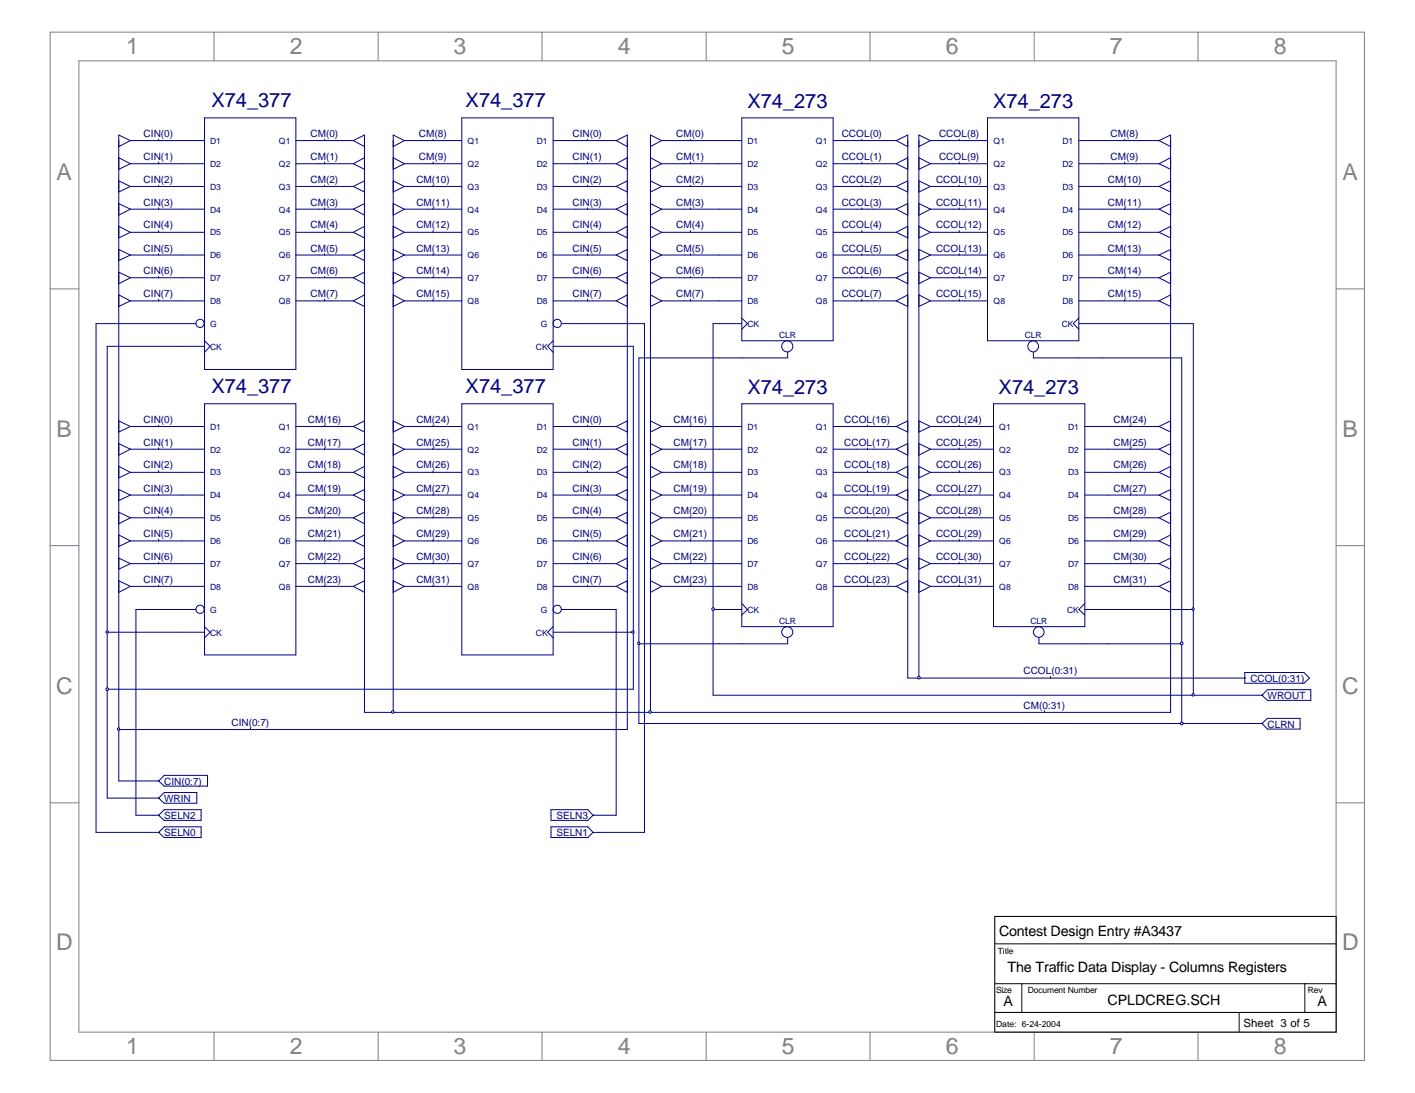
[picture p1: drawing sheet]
<svg xmlns="http://www.w3.org/2000/svg" width="279mm" height="216mm" viewBox="0 0 279 216" stroke-linecap="round" stroke-linejoin="round" font-family="sans-serif">
<g fill="none" stroke="#808080" stroke-width=".2">
<path d="M9.9 6.3h259.5v203.2h-259.5zM15.6 12h248.2v191.9h-248.2zM42.2 6.3v5.7M74.7 6.3v5.7M107 6.3v5.7M139.4 6.3v5.7M171.8 6.3v5.7M204.2 6.3v5.7M236.6 6.3v5.7M9.9 57.1h5.7M263.8 57.1h5.6M9.9 107.8h5.7"/>
<path d="M263.8 107.8h5.6M9.9 158.6h5.7M263.8 158.6h5.6M42.2 203.9v5.6M74.7 203.9v5.6M107 203.9v5.6M139.4 203.9v5.6M171.8 203.9v5.6M204.2 203.9v5.6M236.6 203.9v5.6"/>
</g>
<path d="M179.2 27.8v106.1h66.6M181.4 27.8v106.1" fill="none" stroke="#000080" stroke-width=".2"/>
<circle cx="181.4" cy="133.9" r=".26" fill="#fff" stroke="#000080" stroke-width=".2"/>
<g fill="none" stroke="#000080" stroke-width=".2">
<path d="M35.9 27.8h4.5M35.9 32.3h4.5M35.9 36.8h4.5M40.4 23.3h18v49.7h-18zM58.4 27.8h4.6M58.4 32.3h4.6M58.4 36.8h4.6M86.6 27.8h4.6M86.6 32.3h4.6M86.6 36.8h4.6M91.2 23.3h18v49.7h-18zM109.2 27.8h12.5"/>
<path d="M109.2 32.3h12.5M109.2 36.8h12.5M116 27.5v.3M116 32v.3M116 36.6v.2M121.7 32.3l2.2-1.1v2.2zM121.7 36.8l2.2-1.1v2.2zM121.7 27.8l2.2-1.1v2.3zM128.4 26.7l2.2 1.1-2.2 1.2zM128.4 31.2l2.2 1.1-2.2 1.1zM128.4 35.7l2.2 1.1-2.2 1.1zM130.6 27.8h15.9"/>
<path d="M130.6 32.3h15.9M130.6 36.8h15.9M136.3 27.5v.3M136.3 32v.3M136.3 36.6v.2M146.5 23.3h18v44h-18zM164.5 27.8h12.5M164.5 32.3h12.5M164.5 36.8h12.5M170.2 27.5v.3M170.2 32v.3M170.2 36.6v.2"/>
<path d="M177 27.8l2.2-1.1v2.3zM177 32.3l2.2-1.1v2.2zM177 36.8l2.2-1.1v2.2zM181.4 26.7l2.3 1.1-2.3 1.2zM181.4 31.2l2.3 1.1-2.3 1.1zM181.4 35.7l2.3 1.1-2.3 1.1zM183.7 27.8h11.3M183.7 32.3h11.3M183.7 36.8h11.3M189.4 27.5v.3M189.4 32v.3M189.4 36.6v.2"/>
<path d="M195 23.3h18v44h-18zM213 27.8h4.6M213 32.3h4.6M213 36.8h4.6M35.9 41.3h4.5M35.9 45.9h4.5M35.9 50.4h4.5M35.9 54.9h4.5M35.9 59.4h4.5M58.4 41.3h4.6M58.4 45.9h4.6M58.4 50.4h4.6"/>
<path d="M58.4 54.9h4.6M58.4 59.4h4.6M86.6 41.3h4.6M86.6 45.9h4.6M86.6 50.4h4.6M86.6 54.9h4.6M86.6 59.4h4.6M109.2 41.3h12.5M109.2 45.9h12.5M109.2 50.4h12.5M109.2 54.9h12.5M109.2 59.4h12.5"/>
<path d="M116 41.1v.2M116 45.6v.3M116 50.1v.3M116 54.6v.3M116 59.1v.3M121.7 54.9l2.2-1.1v2.2zM121.7 45.9l2.2-1.2v2.3zM121.7 50.4l2.2-1.1v2.2zM121.7 41.3l2.2-1.1v2.3zM121.7 59.4l2.2-1.1v2.2zM128.4 40.2l2.2 1.1-2.2 1.2zM128.4 44.7l2.2 1.2-2.2 1.1z"/>
<path d="M128.4 49.3l2.2 1.1-2.2 1.1zM128.4 53.8l2.2 1.1-2.2 1.1zM128.4 58.3l2.2 1.1-2.2 1.1zM130.6 41.3h15.9M130.6 45.9h15.9M130.6 50.4h15.9M130.6 54.9h15.9M130.6 59.4h15.9M136.3 41.1v.2M136.3 45.6v.3M136.3 50.1v.3M136.3 54.6v.3"/>
<path d="M136.3 59.1v.3M164.5 41.3h12.5M164.5 45.9h12.5M164.5 50.4h12.5M164.5 54.9h12.5M164.5 59.4h12.5M170.2 41.1v.2M170.2 45.6v.3M170.2 50.1v.3M170.2 54.6v.3M170.2 59.1v.3M177 41.3l2.2-1.1v2.3z"/>
<path d="M177 45.9l2.2-1.2v2.3zM177 50.4l2.2-1.1v2.2zM177 54.9l2.2-1.1v2.2zM177 59.4l2.2-1.1v2.2zM181.4 40.2l2.3 1.1-2.3 1.2zM181.4 44.7l2.3 1.2-2.3 1.1zM181.4 49.3l2.3 1.1-2.3 1.1zM181.4 53.8l2.3 1.1-2.3 1.1zM181.4 58.3l2.3 1.1-2.3 1.1zM183.7 41.3h11.3M183.7 45.9h11.3M183.7 50.4h11.3"/>
<path d="M183.7 54.9h11.3M183.7 59.4h11.3M189.4 41.1v.2M189.4 45.6v.3M189.4 50.1v.3M189.4 54.6v.3M189.4 59.1v.3M213 41.3h4.6M213 45.9h4.6M213 50.4h4.6M213 54.9h4.6M213 59.4h4.6"/>
<path d="M35.9 63.9h2.8M40.4 68.4h-19.2v89.2h10.1M40.4 67.3l1.1 1.1-1.1 1.2M91.2 79.8h18v49.6h-18zM109.2 67.3l-1.1 1.1 1.1 1.2M109.2 68.4h15.9v67.7h-103.9M110.9 63.9h2.8M142 63.9h4.5M146.5 79.8h18v44h-18zM146.5 62.8l1.1 1.1-1.1 1.1M155.5 69.6v1.1h-13.5M196.2 79.8h18v44h-18z"/>
<path d="M204 69.6v1.1h13.6M213 63.9h4.6M213 62.8l-1.1 1.1 1.1 1.1M86.6 84.2h4.6M86.6 88.7h4.6M86.6 93.3h4.6M86.6 97.8h4.6M109.2 84.2h12.5M109.2 88.7h12.5M109.2 93.3h12.5M109.2 97.8h12.5M116 84v.2"/>
<path d="M116 88.5v.2M116 93v.3M116 97.5v.3M121.7 88.7l2.2-1.1v2.3zM121.7 84.2l2.2-1.1v2.2zM121.7 97.8l2.2-1.1v2.2zM121.7 93.3l2.2-1.2v2.3zM128.4 83.1l2.2 1.1-2.2 1.1zM128.4 87.6l2.2 1.1-2.2 1.2zM128.4 92.1l2.2 1.2-2.2 1.1zM128.4 96.7l2.2 1.1-2.2 1.1zM130.6 84.2h15.9"/>
<path d="M130.6 88.7h15.9M130.6 93.3h15.9M130.6 97.8h15.9M136.3 84v.2M136.3 88.5v.2M136.3 93v.3M136.3 97.5v.3M164.5 84.2h12.5M164.5 88.7h12.5M164.5 93.3h12.5M164.5 97.8h12.5M171.3 84v.2"/>
<path d="M171.3 88.5v.2M171.3 93v.3M171.3 97.5v.3M177 84.2l2.2-1.1v2.2zM177 88.7l2.2-1.1v2.3zM177 93.3l2.2-1.2v2.3zM177 97.8l2.2-1.1v2.2zM181.4 83.1l2.3 1.1-2.3 1.1zM181.4 87.6l2.3 1.1-2.3 1.2zM181.4 92.1l2.3 1.2-2.3 1.1zM181.4 96.7l2.3 1.1-2.3 1.1zM183.7 84.2h12.5"/>
<path d="M183.7 88.7h12.5M183.7 93.3h12.5M183.7 97.8h12.5M189.4 84v.2M189.4 88.5v.2M189.4 93v.3M189.4 97.5v.3M214.2 84.2h4.5M214.2 88.7h4.5M214.2 93.3h4.5M214.2 97.8h4.5M86.6 102.3h4.6"/>
<path d="M86.6 106.8h4.6M86.6 111.3h4.6M86.6 115.8h4.6M109.2 102.3h12.5M109.2 106.8h12.5M109.2 111.3h12.5M109.2 115.8h12.5M116 102v.3M116 106.5v.3M116 111.1v.2M116 115.6v.2M121.7 102.3l2.2-1.1v2.3z"/>
<path d="M121.7 111.3l2.2-1.1v2.2zM121.7 115.8l2.2-1.1v2.3zM121.7 106.8l2.2-1.1v2.2zM128.4 101.2l2.2 1.1-2.2 1.2zM128.4 105.7l2.2 1.1-2.2 1.1zM128.4 110.2l2.2 1.1-2.2 1.1zM128.4 114.7l2.2 1.1-2.2 1.2zM130.6 102.3h15.9M130.6 106.8h15.9M130.6 111.3h15.9M130.6 115.8h15.9M136.3 102v.3"/>
<path d="M136.3 106.5v.3M136.3 111.1v.2M136.3 115.6v.2M146.5 119.2l1.1 1.2-1.1 1.1M164.5 102.3h12.5M164.5 106.8h12.5M164.5 111.3h12.5M164.5 115.8h12.5M171.3 102v.3M171.3 106.5v.3M171.3 111.1v.2M171.3 115.6v.2"/>
<path d="M177 102.3l2.2-1.1v2.3zM177 106.8l2.2-1.1v2.2zM177 111.3l2.2-1.1v2.2zM177 115.8l2.2-1.1v2.3zM181.4 101.2l2.3 1.1-2.3 1.2zM181.4 105.7l2.3 1.1-2.3 1.1zM181.4 110.2l2.3 1.1-2.3 1.1zM181.4 114.7l2.3 1.1-2.3 1.2zM183.7 102.3h12.5M183.7 106.8h12.5M183.7 111.3h12.5M183.7 115.8h12.5"/>
<path d="M189.4 102v.3M189.4 106.5v.3M189.4 111.1v.2M189.4 115.6v.2M214.2 102.3h4.5M214.2 106.8h4.5M214.2 111.3h4.5M214.2 115.8h4.5M214.2 119.2l-1.2 1.2 1.2 1.1M21.2 124.9h14.7M109.2 123.8l-1.1 1.1 1.1 1.1M109.2 124.9h15.9"/>
<path d="M110.9 120.4h10.8v40.6h-4.6M142 120.4h4.5M155.5 126v1.2h-13.5M205.1 126v1.2h13.6M207.4 133.6v.3M214.2 120.4h4.5"/>
<circle cx="39.5" cy="63.9" r=".81"/>
<circle cx="110" cy="63.9" r=".81"/>
<circle cx="155.5" cy="68.4" r="1.1"/>
<circle cx="204" cy="68.4" r="1.07"/>
<circle cx="110" cy="120.4" r=".81"/>
<circle cx="155.5" cy="124.8" r="1.07"/>
<circle cx="205.1" cy="124.8" r="1.05"/>
</g>
<g fill="#fff" stroke="#000080" stroke-width=".2">
<circle cx="21.2" cy="124.9" r=".25"/>
<circle cx="21.2" cy="136.1" r=".26"/>
<circle cx="125" cy="124.9" r=".25"/>
</g>
<g fill="none" stroke="#000080" stroke-width=".2">
<path d="M23.5 27.8v126.5h7.8M65.2 27.8h4.6M65.2 32.3h4.6M65.2 36.8h4.6M69.8 27.8l2.2-1.1v2.3zM69.8 32.3l2.2-1.1v2.2zM69.8 36.8l2.2-1.1v2.2zM77.6 26.7l2.2 1.1-2.2 1.2zM77.6 31.2l2.2 1.1-2.2 1.1zM77.6 35.7l2.2 1.1-2.2 1.1zM79.8 27.8h4.6M79.8 32.3h4.6"/>
<path d="M79.8 36.8h4.6M123.9 27.8v116.3h-100.4M65.2 41.3h4.6M65.2 45.9h4.6M65.2 50.4h4.6M65.2 54.9h4.6M65.2 59.4h4.6M69.8 41.3l2.2-1.1v2.3zM69.8 45.9l2.2-1.2v2.3zM69.8 50.4l2.2-1.1v2.2zM69.8 54.9l2.2-1.1v2.2zM69.8 59.4l2.2-1.1v2.2z"/>
<path d="M77.6 40.2l2.2 1.1-2.2 1.2zM77.6 44.7l2.2 1.2-2.2 1.1zM77.6 49.3l2.2 1.1-2.2 1.1zM77.6 53.8l2.2 1.1-2.2 1.1zM77.6 58.3l2.2 1.1-2.2 1.1zM79.8 41.3h4.6M79.8 45.9h4.6M79.8 50.4h4.6M79.8 54.9h4.6M79.8 59.4h4.6M40.4 79.8h18v49.6h-18zM23.5 83.1l2.2 1.1"/>
<path d="M25.7 84.2h4.5M25.7 84.2l-2.2 1.1M35.9 84.2h4.5M35.9 88.7h4.5M35.9 93.3h4.5M35.9 97.8h4.5M58.4 84.2h4.6M58.4 88.7h4.6M58.4 93.3h4.6M58.4 97.8h4.6M65.2 84.2h4.6M65.2 88.7h4.6"/>
<path d="M65.2 93.3h4.6M65.2 97.8h4.6M69.8 84.2l2.2-1.1v2.2zM69.8 88.7l2.2-1.1v2.3zM69.8 93.3l2.2-1.2v2.3zM69.8 97.8l2.2-1.1v2.2zM77.6 83.1l2.2 1.1-2.2 1.1zM77.6 87.6l2.2 1.1-2.2 1.2zM77.6 92.1l2.2 1.2-2.2 1.1zM77.6 96.7l2.2 1.1-2.2 1.1zM79.8 84.2h4.6M79.8 88.7h4.6"/>
<path d="M79.8 93.3h4.6M79.8 97.8h4.6M35.9 111.3h4.5M35.9 106.8h4.5M35.9 102.3h4.5M35.9 115.8h4.5M58.4 111.3h4.6M58.4 106.8h4.6M58.4 102.3h4.6M58.4 115.8h4.6M65.2 111.3h4.6M65.2 106.8h4.6"/>
<path d="M65.2 102.3h4.6M65.2 115.8h4.6M69.8 102.3l2.2-1.1v2.3zM69.8 106.8l2.2-1.1v2.2zM69.8 111.3l2.2-1.1v2.2zM69.8 115.8l2.2-1.1v2.3zM77.6 101.2l2.2 1.1-2.2 1.2zM77.6 105.7l2.2 1.1-2.2 1.1zM77.6 110.2l2.2 1.1-2.2 1.1zM77.6 114.7l2.2 1.1-2.2 1.2zM79.8 111.3h4.6M79.8 106.8h4.6"/>
<path d="M79.8 102.3h4.6M79.8 115.8h4.6M35.9 120.4h2.8M35.9 124.9h4.5M40.4 123.8l1.1 1.1-1.1 1.1"/>
<circle cx="39.5" cy="120.4" r=".81"/>
</g>
<path d="M23.2 143.9l.4-.1v.4h-.3z" fill-rule="evenodd" fill="#fff" stroke="#000080" stroke-width=".2"/>
<g fill="none" stroke="#000080" stroke-width=".2">
<path d="M23.5 26.7l2.2 1.1-2.2 1.2zM23.5 31.2l2.2 1.1-2.2 1.1zM23.5 35.7l2.2 1.1-2.2 1.1zM25.7 27.8h10.2M25.7 32.3h10.2M25.7 36.8h10.2M31.3 27.5v.3M31.3 32v.3M31.3 36.6v.2M63 27.8h2.2M63 32.3h2.2M63 36.8h2.2"/>
<path d="M64.1 27.5v.3M64.1 32v.3M64.1 36.6v.2M84.4 27.8h2.2M84.4 32.3h2.2M84.4 36.8h2.2M85.5 27.5v.3M85.5 32v.3M85.5 36.6v.2M224.4 27.8h4.5M224.4 32.3h4.5M224.4 36.8h4.5"/>
<path d="M228.9 27.8l2.2-1.1v2.3zM228.9 32.3l2.2-1.1v2.2zM228.9 36.8l2.2-1.1v2.2zM23.5 40.2l2.2 1.1-2.2 1.2zM23.5 44.7l2.2 1.2-2.2 1.1zM23.5 49.3l2.2 1.1-2.2 1.1zM23.5 53.8l2.2 1.1-2.2 1.1zM23.5 58.3l2.2 1.1-2.2 1.1zM25.7 41.3h10.2M25.7 45.9h10.2M25.7 50.4h10.2M25.7 54.9h10.2"/>
<path d="M25.7 59.4h10.2M31.3 41.1v.2M31.3 45.6v.3M31.3 50.1v.3M31.3 54.6v.3M31.3 59.1v.3M63 41.3h2.2M63 45.9h2.2M63 50.4h2.2M63 54.9h2.2M63 59.4h2.2M64.1 41.1v.2"/>
<path d="M64.1 45.6v.3M64.1 50.1v.3M64.1 54.6v.3M64.1 59.1v.3M84.4 41.3h2.2M84.4 45.9h2.2M84.4 50.4h2.2M84.4 54.9h2.2M84.4 59.4h2.2M85.5 41.1v.2M85.5 45.6v.3M85.5 50.1v.3"/>
<path d="M85.5 54.6v.3M85.5 59.1v.3M224.4 41.3h4.5M224.4 45.9h4.5M224.4 50.4h4.5M224.4 54.9h4.5M224.4 59.4h4.5M228.9 41.3l2.2-1.1v2.3zM228.9 45.9l2.2-1.2v2.3zM228.9 50.4l2.2-1.1v2.2zM228.9 54.9l2.2-1.1v2.2zM228.9 59.4l2.2-1.1v2.2z"/>
<path d="M142 63.9h-1.2v73.4h108.4M217.6 63.9h18v73.4M23.5 87.6l2.2 1.1-2.2 1.2zM23.5 92.1l2.2 1.2-2.2 1.1zM23.5 96.7l2.2 1.1-2.2 1.1zM25.7 88.7h10.2M25.7 93.3h10.2M25.7 97.8h10.2M30.2 84.2h5.7M31.3 84v.2M31.3 88.5v.2M31.3 93v.3"/>
<path d="M31.3 97.5v.3M63 88.7h2.2M63 93.3h2.2M63 97.8h2.2M63 84.2h2.2M64.1 84v.2M64.1 88.5v.2M64.1 93v.3M64.1 97.5v.3M84.4 88.7h2.2M84.4 93.3h2.2M84.4 97.8h2.2"/>
<path d="M84.4 84.2h2.2M85.5 84v.2M85.5 88.5v.2M85.5 93v.3M85.5 97.5v.3M224.4 88.7h4.5M224.4 93.3h4.5M224.4 97.8h4.5M224.4 84.2h4.5M228.9 84.2l2.2-1.1v2.2zM228.9 88.7l2.2-1.1v2.3zM228.9 93.3l2.2-1.2v2.3z"/>
<path d="M228.9 97.8l2.2-1.1v2.2zM23.5 101.2l2.2 1.1-2.2 1.2zM23.5 105.7l2.2 1.1-2.2 1.1zM23.5 110.2l2.2 1.1-2.2 1.1zM23.5 114.7l2.2 1.1-2.2 1.2zM25.7 102.3h10.2M25.7 106.8h10.2M25.7 111.3h10.2M25.7 115.8h10.2M31.3 102v.3M31.3 106.5v.3M31.3 111.1v.2"/>
<path d="M31.3 115.6v.2M63 102.3h2.2M63 106.8h2.2M63 111.3h2.2M63 115.8h2.2M64.1 102v.3M64.1 106.5v.3M64.1 111.1v.2M64.1 115.6v.2M84.4 102.3h2.2M84.4 106.8h2.2M84.4 111.3h2.2"/>
<path d="M84.4 115.8h2.2M85.5 102v.3M85.5 106.5v.3M85.5 111.1v.2M85.5 115.6v.2M224.4 102.3h4.5M224.4 106.8h4.5M224.4 111.3h4.5M224.4 115.8h4.5M228.9 102.3l2.2-1.1v2.3zM228.9 106.8l2.2-1.1v2.2zM228.9 111.3l2.2-1.1v2.2z"/>
<path d="M228.9 115.8l2.2-1.1v2.3zM140.8 120.4h1.2M218.7 120.4h16.9M49.4 143.8v.3"/>
</g>
<g fill="#fff" stroke="#000080" stroke-width=".2">
<path d="M235.5 120.1h.2l.1 .2-.2 .3-.2-.1z" fill-rule="evenodd"/>
<path d="M235.5 137l.2 .1 .1 .1-.2 .3-.2-.1z" fill-rule="evenodd"/>
<circle cx="140.8" cy="120.3" r=".26"/>
</g>
<g fill="none" stroke="#000080" stroke-width=".2">
<path d="M72 27.8v112.9h159.1v-112.9M77.6 27.8v112.9M128.4 27.8v112.9M217.6 27.8h6.8M217.6 32.3h6.8M217.6 36.8h6.8M222.1 27.5v.3M222.1 32v.3M222.1 36.6v.2M217.6 41.3h6.8M217.6 45.9h6.8M217.6 50.4h6.8"/>
<path d="M217.6 54.9h6.8M217.6 59.4h6.8M222.1 41.1v.2M222.1 45.6v.3M222.1 50.1v.3M222.1 54.6v.3M222.1 59.1v.3M218.7 84.2h5.7M218.7 88.7h5.7M218.7 93.3h5.7M218.7 97.8h5.7M223.2 84v.2"/>
<path d="M223.2 88.5v.2M223.2 93v.3M223.2 97.5v.3M218.7 102.3h5.7M218.7 106.8h5.7M218.7 111.3h5.7M218.7 115.8h5.7M223.2 102v.3M223.2 106.5v.3M223.2 111.1v.2M223.2 115.6v.2M245.8 133.9h.1"/>
<path d="M245.8 132.8h11.7l1.1 1.1-1.1 1.1h-11.7z"/>
</g>
<g fill="#fff" stroke="#000080" stroke-width=".2">
<circle cx="77.5" cy="140.6" r=".26"/>
<circle cx="128.3" cy="140.6" r=".26"/>
</g>
<g fill="none" stroke="#000080" stroke-width=".2">
<path d="M35.9 63.9h-16.9v100.5h12.3M113.7 63.9h13.6v100.5h-10.2M142 70.7h-15.8v72.2h123M217.6 70.7h15.7v72.2M35.9 120.4h-9.1v40.6h4.5M126.2 127.2h15.8M218.7 127.2h14.6M249.2 137.3h.1M249.2 137.3l1.1-1.1h8.5v2.1h-8.5zM31.3 157.6h.1M31.3 154.3h.1M32.4 156.5h6.5v2.2h-6.5l-1.1-1.1z"/>
<path d="M32.4 153.2h8.6v2.1h-8.6l-1.1-1zM108.8 159.9h7.3l1 1.1-1 1.1h-7.3zM206.2 140.4v.3M31.3 161h.1M31.3 164.4h.1M31.3 161l1.1-1.1h7.3v2.2h-7.3zM32.4 163.3h7.3v2.1h-7.3l-1.1-1zM108.8 163.3h7.3l1 1.1-1 1h-7.3zM117.1 161h.1M117.1 164.4h.1"/>
</g>
<g fill="#fff" stroke="#000080" stroke-width=".2">
<path d="M125.9 126.9h.4v.4h-.3z" fill-rule="evenodd"/>
<circle cx="233.3" cy="127.1" r=".26"/>
<circle cx="233.3" cy="142.9" r=".26"/>
</g>
<path d="M249.2 142.9h.1M249.2 142.9l1.1-1h6.4v2.1h-6.4z" fill="none" stroke="#000080" stroke-width=".2"/>
<path d="M196.4 181h67.4v22.9h-67.4zM196.4 186.4h67.4M196.4 194.3h67.4M196.4 200h67.4M201.8 194.3v5.7M244.7 200v3.9M257.6 194.3v5.7" fill="none" stroke="#000" stroke-width=".2"/>
<g font-size="4.5" fill="#808080">
<text x="24.9" y="10.7">1</text>
<text x="57.2" y="10.7">2</text>
<text x="89.6" y="10.7">3</text>
<text x="122" y="10.7">4</text>
<text x="154.3" y="10.7">5</text>
<text x="186.8" y="10.7">6</text>
<text x="219.1" y="10.7">7</text>
<text x="251.5" y="10.7">8</text>
<text x="11.2" y="35.6">A</text>
<text x="265.1" y="35.6">A</text>
<text x="11.2" y="86.3">B</text>
<text x="265.1" y="86.3">B</text>
<text x="11.1" y="137">C</text>
<text x="265" y="137">C</text>
<text x="11.1" y="187.7">D</text>
<text x="265" y="187.7">D</text>
<text x="24.9" y="208.2">1</text>
<text x="57.2" y="208.2">2</text>
<text x="89.6" y="208.2">3</text>
<text x="122" y="208.2">4</text>
<text x="154.3" y="208.2">5</text>
<text x="186.8" y="208.2">6</text>
<text x="219.1" y="208.2">7</text>
<text x="251.5" y="208.2">8</text>
</g>
<g font-size="4" fill="#000080">
<text x="41.7" y="21.2">X74_377</text>
<text x="91.9" y="21.2">X74_377</text>
<text x="147.6" y="21.4">X74_273</text>
<text x="196.1" y="21.4">X74_273</text>
<text x="41.7" y="77.6">X74_377</text>
<text x="91.9" y="77.6">X74_377</text>
<text x="147.6" y="77.9">X74_273</text>
<text x="197.2" y="77.9">X74_273</text>
</g>
<g font-size="2.8">
<text x="197.3" y="184.9">Contest Design Entry #A3437</text>
<text x="199" y="192">The Traffic Data Display - Columns Registers</text>
<text x="198.1" y="198.8">A</text>
<text x="218.7" y="198.5">CPLDCREG.SCH</text>
<text x="260.2" y="198.8">A</text>
</g>
<text font-size="2.3" x="245.5" y="202.8">Sheet 3 of 5</text>
<g font-size="2" fill="#000080">
<text x="28.4" y="27.1">CIN(0)</text>
<text x="61.3" y="27.1">CM(0)</text>
<text x="82.7" y="27.1">CM(8)</text>
<text x="113" y="27.1">CIN(0)</text>
<text x="133.5" y="27.1">CM(0)</text>
<text x="166.2" y="27.1">CCOL(0)</text>
<text x="185.4" y="27.1">CCOL(8)</text>
<text x="219.3" y="27.1">CM(8)</text>
<text x="28.4" y="31.6">CIN(1)</text>
<text x="61.3" y="31.6">CM(1)</text>
<text x="82.7" y="31.6">CM(9)</text>
<text x="113" y="31.6">CIN(1)</text>
<text x="133.5" y="31.6">CM(1)</text>
<text x="166.2" y="31.6">CCOL(1)</text>
<text x="185.4" y="31.6">CCOL(9)</text>
<text x="219.3" y="31.6">CM(9)</text>
<text x="28.4" y="40.6">CIN(3)</text>
<text x="28.4" y="36.2">CIN(2)</text>
<text x="61.3" y="36.2">CM(2)</text>
<text x="61.3" y="40.6">CM(3)</text>
<text x="82.2" y="40.6">CM(11)</text>
<text x="82.2" y="36.2">CM(10)</text>
<text x="113" y="36.2">CIN(2)</text>
<text x="113" y="40.6">CIN(3)</text>
<text x="133.5" y="36.2">CM(2)</text>
<text x="133.5" y="40.6">CM(3)</text>
<text x="166.2" y="36.2">CCOL(2)</text>
<text x="166.2" y="40.6">CCOL(3)</text>
<text x="184.8" y="36.2">CCOL(10)</text>
<text x="184.8" y="40.6">CCOL(11)</text>
<text x="218.8" y="36.2">CM(10)</text>
<text x="218.8" y="40.6">CM(11)</text>
<text x="28.4" y="45.1">CIN(4)</text>
<text x="61.3" y="45.1">CM(4)</text>
<text x="82.2" y="45.1">CM(12)</text>
<text x="113" y="45.1">CIN(4)</text>
<text x="133.5" y="45.1">CM(4)</text>
<text x="166.2" y="45.1">CCOL(4)</text>
<text x="184.8" y="45.1">CCOL(12)</text>
<text x="218.8" y="45.1">CM(12)</text>
<text x="28.4" y="49.7">CIN(5)</text>
<text x="61.3" y="49.7">CM(5)</text>
<text x="82.2" y="49.7">CM(13)</text>
<text x="113" y="49.7">CIN(5)</text>
<text x="133.5" y="49.7">CM(5)</text>
<text x="166.2" y="49.7">CCOL(5)</text>
<text x="184.8" y="49.7">CCOL(13)</text>
<text x="218.8" y="49.7">CM(13)</text>
<text x="28.4" y="58.7">CIN(7)</text>
<text x="28.4" y="54.2">CIN(6)</text>
<text x="61.3" y="54.2">CM(6)</text>
<text x="61.3" y="58.7">CM(7)</text>
<text x="82.2" y="58.7">CM(15)</text>
<text x="82.2" y="54.2">CM(14)</text>
<text x="113" y="54.2">CIN(6)</text>
<text x="113" y="58.7">CIN(7)</text>
<text x="133.5" y="54.2">CM(6)</text>
<text x="133.5" y="58.7">CM(7)</text>
<text x="166.2" y="54.2">CCOL(6)</text>
<text x="166.2" y="58.7">CCOL(7)</text>
<text x="184.8" y="54.2">CCOL(14)</text>
<text x="184.8" y="58.7">CCOL(15)</text>
<text x="218.8" y="54.2">CM(14)</text>
<text x="218.8" y="58.7">CM(15)</text>
<text x="28.4" y="83.6">CIN(0)</text>
<text x="60.8" y="83.6">CM(16)</text>
<text x="82.2" y="83.6">CM(24)</text>
<text x="113" y="83.6">CIN(0)</text>
<text x="133" y="83.6">CM(16)</text>
<text x="166.7" y="83.6">CCOL(16)</text>
<text x="184.8" y="83.6">CCOL(24)</text>
<text x="219.9" y="83.6">CM(24)</text>
<text x="28.4" y="88.1">CIN(1)</text>
<text x="60.8" y="88.1">CM(17)</text>
<text x="82.2" y="88.1">CM(25)</text>
<text x="113" y="88.1">CIN(1)</text>
<text x="133" y="88.1">CM(17)</text>
<text x="166.7" y="88.1">CCOL(17)</text>
<text x="184.8" y="88.1">CCOL(25)</text>
<text x="219.9" y="88.1">CM(25)</text>
<text x="28.4" y="92.5">CIN(2)</text>
<text x="60.8" y="92.5">CM(18)</text>
<text x="82.2" y="92.5">CM(26)</text>
<text x="113" y="92.5">CIN(2)</text>
<text x="133" y="92.5">CM(18)</text>
<text x="166.7" y="92.5">CCOL(18)</text>
<text x="184.8" y="92.5">CCOL(26)</text>
<text x="219.9" y="92.5">CM(26)</text>
<text x="28.4" y="101.6">CIN(4)</text>
<text x="28.4" y="97.1">CIN(3)</text>
<text x="60.8" y="97.1">CM(19)</text>
<text x="60.8" y="101.6">CM(20)</text>
<text x="82.2" y="101.6">CM(28)</text>
<text x="82.2" y="97.1">CM(27)</text>
<text x="113" y="97.1">CIN(3)</text>
<text x="113" y="101.6">CIN(4)</text>
<text x="133" y="97.1">CM(19)</text>
<text x="133" y="101.6">CM(20)</text>
<text x="166.7" y="97.1">CCOL(19)</text>
<text x="166.7" y="101.6">CCOL(20)</text>
<text x="184.8" y="97.1">CCOL(27)</text>
<text x="184.8" y="101.6">CCOL(28)</text>
<text x="219.9" y="97.1">CM(27)</text>
<text x="219.9" y="101.6">CM(28)</text>
<text x="28.4" y="106.1">CIN(5)</text>
<text x="60.8" y="106.1">CM(21)</text>
<text x="82.2" y="106.1">CM(29)</text>
<text x="113" y="106.1">CIN(5)</text>
<text x="133" y="106.1">CM(21)</text>
<text x="166.7" y="106.1">CCOL(21)</text>
<text x="184.8" y="106.1">CCOL(29)</text>
<text x="219.9" y="106.1">CM(29)</text>
<text x="28.4" y="110.7">CIN(6)</text>
<text x="60.8" y="110.7">CM(22)</text>
<text x="82.2" y="110.7">CM(30)</text>
<text x="113" y="110.7">CIN(6)</text>
<text x="133" y="110.7">CM(22)</text>
<text x="166.7" y="110.7">CCOL(22)</text>
<text x="184.8" y="110.7">CCOL(30)</text>
<text x="219.9" y="110.7">CM(30)</text>
<text x="28.4" y="115.1">CIN(7)</text>
<text x="60.8" y="115.1">CM(23)</text>
<text x="82.2" y="115.1">CM(31)</text>
<text x="113" y="115.1">CIN(7)</text>
<text x="133" y="115.1">CM(23)</text>
<text x="166.7" y="115.1">CCOL(23)</text>
<text x="184.8" y="115.1">CCOL(31)</text>
<text x="219.9" y="115.1">CM(31)</text>
<text x="202.1" y="133.2">CCOL(0:31)</text>
<text x="246.9" y="134.7">CCOL(0:31)</text>
<text x="45.7" y="143.3">CIN(0:7)</text>
<text x="202.1" y="140">CM(0:31)</text>
<text x="250.3" y="138.1">WROUT</text>
<text x="250.3" y="143.8">CLRN</text>
<text x="32.4" y="155">CIN(0:7)</text>
<text x="32.4" y="161.8">SELN2</text>
<text x="32.4" y="158.4">WRIN</text>
<text x="109.9" y="161.8">SELN3</text>
<text x="32.4" y="165.2">SELN0</text>
<text x="109.9" y="165.2">SELN1</text>
</g>
<g font-size="1.7" fill="#000080">
<text x="41.5" y="28.4">D1</text>
<text x="55" y="28.4">Q1</text>
<text x="92.3" y="28.4">Q1</text>
<text x="106" y="28.4">D1</text>
<text x="147.6" y="28.4">D1</text>
<text x="161.1" y="28.4">Q1</text>
<text x="196.2" y="28.4">Q1</text>
<text x="209.8" y="28.4">D1</text>
<text x="41.5" y="32.9">D2</text>
<text x="55" y="32.9">Q2</text>
<text x="92.3" y="32.9">Q2</text>
<text x="106" y="32.9">D2</text>
<text x="147.6" y="32.9">D2</text>
<text x="161.1" y="32.9">Q2</text>
<text x="196.2" y="32.9">Q2</text>
<text x="209.8" y="32.9">D2</text>
<text x="41.5" y="37.5">D3</text>
<text x="41.5" y="42">D4</text>
<text x="55" y="37.5">Q3</text>
<text x="55" y="42">Q4</text>
<text x="92.3" y="37.5">Q3</text>
<text x="92.3" y="42">Q4</text>
<text x="106" y="37.5">D3</text>
<text x="106" y="42">D4</text>
<text x="147.6" y="37.5">D3</text>
<text x="147.6" y="42">D4</text>
<text x="161.1" y="37.5">Q3</text>
<text x="161.1" y="42">Q4</text>
<text x="196.2" y="37.5">Q3</text>
<text x="196.2" y="42">Q4</text>
<text x="209.8" y="37.5">D3</text>
<text x="209.8" y="42">D4</text>
<text x="41.5" y="46.5">D5</text>
<text x="55" y="46.5">Q5</text>
<text x="92.3" y="46.5">Q5</text>
<text x="106" y="46.5">D5</text>
<text x="147.6" y="46.5">D5</text>
<text x="161.1" y="46.5">Q5</text>
<text x="196.2" y="46.5">Q5</text>
<text x="209.8" y="46.5">D5</text>
<text x="41.5" y="51.1">D6</text>
<text x="55" y="51.1">Q6</text>
<text x="92.3" y="51.1">Q6</text>
<text x="106" y="51.1">D6</text>
<text x="147.6" y="51.1">D6</text>
<text x="161.1" y="51.1">Q6</text>
<text x="196.2" y="51.1">Q6</text>
<text x="209.8" y="51.1">D6</text>
<text x="41.5" y="55.5">D7</text>
<text x="55" y="55.5">Q7</text>
<text x="92.3" y="55.5">Q7</text>
<text x="106" y="55.5">D7</text>
<text x="147.6" y="55.5">D7</text>
<text x="161.1" y="55.5">Q7</text>
<text x="196.2" y="55.5">Q7</text>
<text x="209.8" y="55.5">D7</text>
<text x="41.5" y="60">D8</text>
<text x="41.5" y="64.6">G</text>
<text x="55" y="60">Q8</text>
<text x="92.3" y="60">Q8</text>
<text x="106" y="60">D8</text>
<text x="106.8" y="64.6">G</text>
<text x="147.6" y="64.6">CK</text>
<text x="147.6" y="60">D8</text>
<text x="161.1" y="60">Q8</text>
<text x="196.2" y="60">Q8</text>
<text x="209.6" y="64.6">CK</text>
<text x="209.8" y="60">D8</text>
<text x="41.5" y="69.1">CK</text>
<text x="105.8" y="69.1">CK</text>
<text x="153.8" y="66.8">CLR</text>
<text x="202.4" y="66.8">CLR</text>
<text x="41.5" y="84.9">D1</text>
<text x="41.5" y="89.4">D2</text>
<text x="55" y="84.9">Q1</text>
<text x="55" y="89.4">Q2</text>
<text x="92.3" y="84.9">Q1</text>
<text x="92.3" y="89.4">Q2</text>
<text x="106" y="84.9">D1</text>
<text x="106" y="89.4">D2</text>
<text x="147.6" y="84.9">D1</text>
<text x="147.6" y="89.4">D2</text>
<text x="161.1" y="84.9">Q1</text>
<text x="161.1" y="89.4">Q2</text>
<text x="197.3" y="84.9">Q1</text>
<text x="197.3" y="89.4">Q2</text>
<text x="210.9" y="84.9">D1</text>
<text x="210.9" y="89.4">D2</text>
<text x="41.5" y="93.9">D3</text>
<text x="55" y="93.9">Q3</text>
<text x="92.3" y="93.9">Q3</text>
<text x="106" y="93.9">D3</text>
<text x="147.6" y="93.9">D3</text>
<text x="161.1" y="93.9">Q3</text>
<text x="197.3" y="93.9">Q3</text>
<text x="210.9" y="93.9">D3</text>
<text x="41.5" y="98.5">D4</text>
<text x="55" y="98.5">Q4</text>
<text x="92.3" y="98.5">Q4</text>
<text x="106" y="98.5">D4</text>
<text x="147.6" y="98.5">D4</text>
<text x="161.1" y="98.5">Q4</text>
<text x="197.3" y="98.5">Q4</text>
<text x="210.9" y="98.5">D4</text>
<text x="41.5" y="107.4">D6</text>
<text x="41.5" y="103">D5</text>
<text x="55" y="103">Q5</text>
<text x="55" y="107.4">Q6</text>
<text x="92.3" y="103">Q5</text>
<text x="92.3" y="107.4">Q6</text>
<text x="106" y="107.4">D6</text>
<text x="106" y="103">D5</text>
<text x="147.6" y="103">D5</text>
<text x="147.6" y="107.4">D6</text>
<text x="161.1" y="107.4">Q6</text>
<text x="161.1" y="103">Q5</text>
<text x="197.3" y="107.4">Q6</text>
<text x="197.3" y="103">Q5</text>
<text x="210.9" y="103">D5</text>
<text x="210.9" y="107.4">D6</text>
<text x="41.5" y="112">D7</text>
<text x="55" y="112">Q7</text>
<text x="92.3" y="112">Q7</text>
<text x="106" y="112">D7</text>
<text x="147.6" y="112">D7</text>
<text x="161.1" y="112">Q7</text>
<text x="197.3" y="112">Q7</text>
<text x="210.9" y="112">D7</text>
<text x="41.5" y="116.5">D8</text>
<text x="55" y="116.5">Q8</text>
<text x="92.3" y="116.5">Q8</text>
<text x="106" y="116.5">D8</text>
<text x="147.6" y="116.5">D8</text>
<text x="161.1" y="116.5">Q8</text>
<text x="197.3" y="116.5">Q8</text>
<text x="210.9" y="116.5">D8</text>
<text x="41.5" y="121">G</text>
<text x="41.5" y="125.6">CK</text>
<text x="105.8" y="125.6">CK</text>
<text x="106.8" y="121">G</text>
<text x="147.6" y="121">CK</text>
<text x="153.8" y="123.3">CLR</text>
<text x="203.5" y="123.3">CLR</text>
<text x="210.7" y="121">CK</text>
</g>
<g font-size="1.7">
<text x="197" y="188.5">Title</text>
<text x="196.7" y="196.1">Size</text>
<text x="202.9" y="196.1">Document Number</text>
<text x="258.2" y="196.1">Rev</text>
<text x="196.7" y="202.9">Date: 6-24-2004</text>
</g>
</svg>
